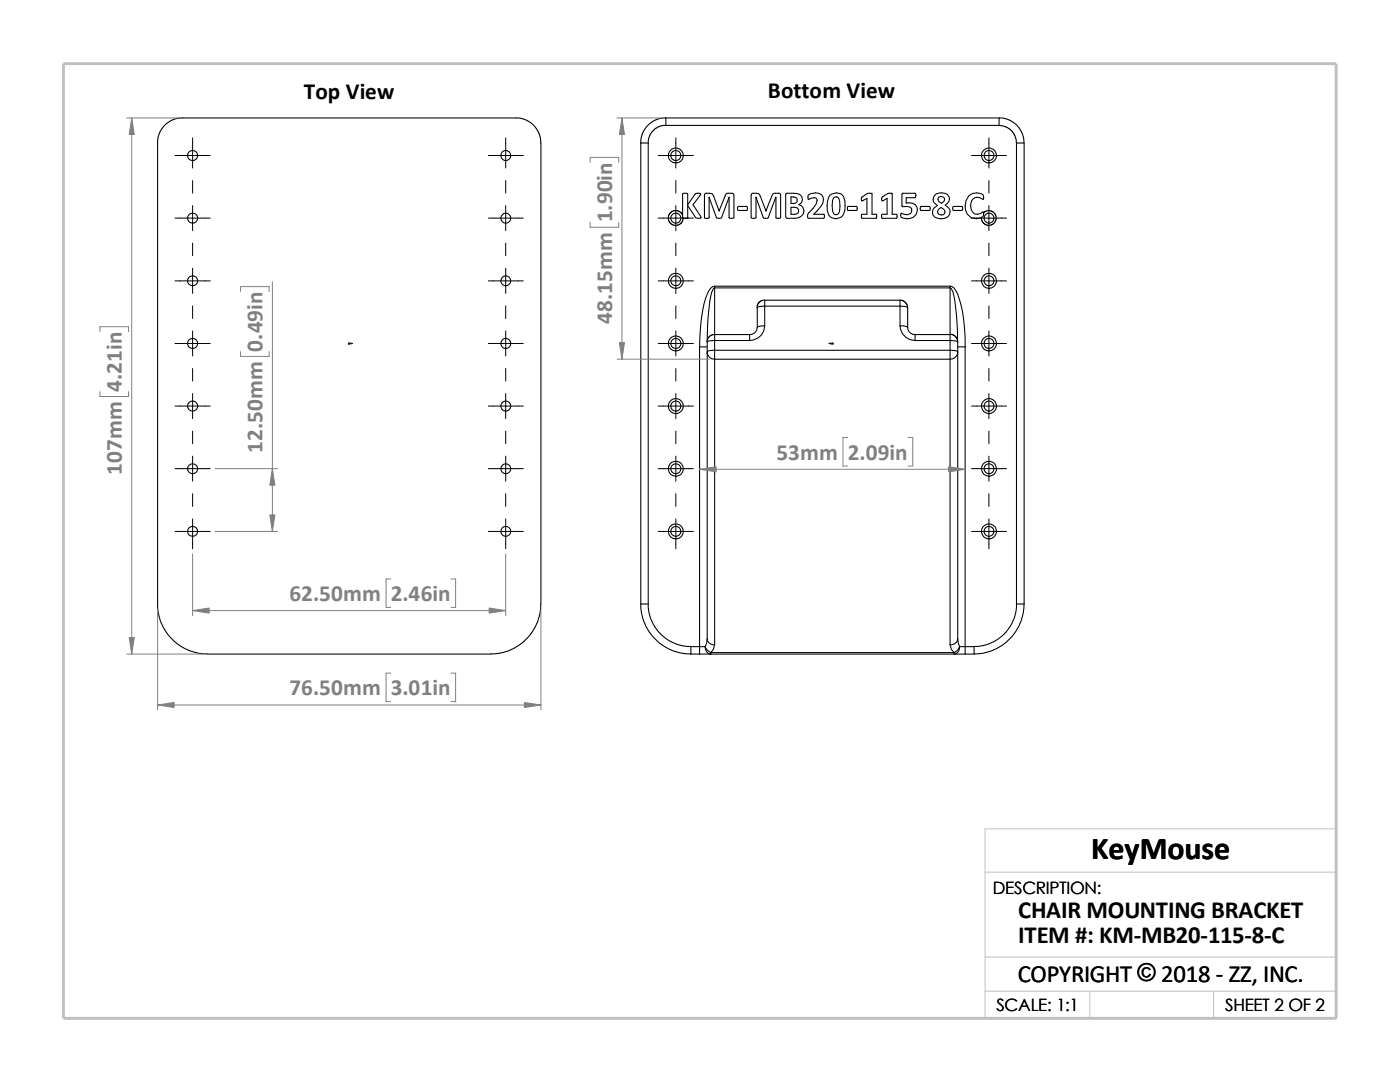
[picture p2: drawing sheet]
<svg xmlns="http://www.w3.org/2000/svg" width="279mm" height="216mm" viewBox="0 0 279 216" stroke-linecap="round" stroke-linejoin="round" font-family="sans-serif">
<path d="M196.6 174h70.1M196.6 197.8h70.1M196.6 191h70.1M217.5 197.8v5.4M242.2 197.8v5.4M26.8 203.2h239.9v-37.8h-70.1v37.8" fill="none" stroke="#c0c0c0" stroke-width=".2"/>
<path d="M12.7 12.7h254v190.5h-254z" fill="none" stroke="#c0c0c0" stroke-width=".59"/>
<g fill="none" stroke="#000" stroke-width=".21">
<path d="M31.5 28.5l.2-1.6 .9-1.7 1.5-1.1 1.7-.6h67.7l1.8 .6 1.4 1.1 1 1.7 .2 1.6v92M31.5 28.5v92.9l.4 2.3 .7 1.5 .9 1.5 1.4 1.4 1.8 1.2 1.6 .7 1.5 .4 1.6 .1M127.9 28.5v92M127.9 28.5h1.5M129.4 28.5v92M132.9 23.5l-.9 .1-1.1 .3-1.1 .7-.7 .6-1 1.7-.2 1.6M132.9 23.5h66.5M132.9 25h-.6l-.9 .3-1.1 .8-.8 1.3-.1 1.1M132.9 23.5v1.5M136.3 38.7a.69 .69 0 0 1 .9 0v2.2l1.5-2.2a.72 .72 0 0 1 1.1 0l-1.5 2.2 1.6 2.6h-1l-1.7-2.5v2.4a.66 .66 0 0 1-.9 .1zM141.5 39.4v4a.62 .62 0 0 1-.9 .1v-4.7l.4-.2a1.14 1.14 0 0 1 1.4 .5l1.1 3M141.5 39.4l1.5 4a.91 .91 0 0 0 1 0l1.5-4"/>
<path d="M141.5 39.4h.1M145.5 39.4v4a.62 .62 0 0 0 1 0v-4.5l-.3-.3h-.8a.57 .57 0 0 0-.7 .6l-1.2 2.9M145.5 39.4h.1M150.9 39.4l1.4 4a.85 .85 0 0 0 1 0l1.5-4 .1 4a.57 .57 0 0 0 .8 .1l.1-4.7-.2-.2h-.9a.62 .62 0 0 0-.7 .6l-1.1 2.9M150.9 39.4v4a.78 .78 0 0 1-1 0v-4.5l.3-.3 1.3 .1 1.4 3.4M150.9 39.4h.1M156.9 38.6h.2a3.3 3.3 0 0 1 2.7 .4 1.13 1.13 0 0 1-.4 1.9 1.36 1.36 0 0 1 1 1.5 1.36 1.36 0 0 1-1.4 1.1l-1.9 .1-.3-.3v-4.4zM157.9 39.3l.9 .1a.65 .65 0 0 1 .3 .8 .65 .65 0 0 1-.7 .4h-.5zM161.4 38.9a2.1 2.1 0 0 1 2.9 .4v.5a4.8 4.8 0 0 1-1.9 3h2a.56 .56 0 0 1 0 .8l-3.2-.1a.98 .98 0 0 1 .2-1l1.5-1.7 .2-.8a.52 .52 0 0 0-.7-.5l-1.1 .3-.1-.7zM165.7 38.9a1.72 1.72 0 0 1 1.8-.4 1.72 1.72 0 0 1 1.1 1.6 3.2 3.2 0 0 1-.9 3.3 1.71 1.71 0 0 1-2.6-1.4 4.2 4.2 0 0 1 .6-3.1zM166.4 39.5a.66 .66 0 0 1 .9 0 4.3 4.3 0 0 1 0 3.1 .66 .66 0 0 1-.9 0 4.3 4.3 0 0 1 0-3.1zM172 39.4l1.1-.8 .9 .1v4.1h.9v.8l-2.9-.1v-.7h1v-3.2l-1 .5z"/>
<path d="M176.1 39.3l1.1-.7h.9v4.2h.8a.56 .56 0 0 1 0 .8h-2.8a.56 .56 0 0 1 0-.8h.9v-3.2l-1 .5-.1-.4zM180 38.6h2.6a.67 .67 0 0 1 0 .9h-1.8v1a1.61 1.61 0 0 1 1.8 .4 1.61 1.61 0 0 1 .3 1.8 2.12 2.12 0 0 1-3.1 .6v-.7l.4 .1a1.11 1.11 0 0 0 1.2 .1 1.11 1.11 0 0 0 .5-1.1 2 2 0 0 0-1.9-.5zM186.5 39a1.97 1.97 0 0 1 2.9 .2 1.35 1.35 0 0 1-.8 1.7l.8 .6a1.4 1.4 0 0 1-.1 1.6 1.4 1.4 0 0 1-1.5 .5 1.36 1.36 0 0 1-1.6-1.7l.2-.4 .7-.5-.7-.5a1.21 1.21 0 0 1 .1-1.5zM187.3 39.4a.8 .8 0 0 1 1.2 .1v.5l-.6 .6-.4-.3a.65 .65 0 0 1-.2-.9zM199.4 23.5v1.5h-66.5M199.4 23.5l.9 .1 1 .3 .8 .4 .9 .8 1 1.5 .3 1v.9M199.4 25.1l1.3 .2 1.1 .7 .7 1 .4 1.5M202.9 28.5v92M202.9 28.5h1.5v92M136.2 42.9l-.6-.7-.4-.2-.8 .1-.5 .2-.4 .5-.1 1.1 .3 .5 .5 .4 1 .2 .8-.6 .4-.9M142.6 57.1v.3M142.6 57.4v9.4"/>
<path d="M142.6 57.4h47M142.6 57.1h47M142.6 57.1a2 2 0 0 0-1.5 1.6 30.8 30.8 0 0 0-1.5 10.5M142.6 57.4a2.17 2.17 0 0 0-.7 1.7 49.1 49.1 0 0 0-.8 9M143.5 42.1h.1M147.3 41.2h1.7a.56 .56 0 0 1 0 .8h-1.7l-.1-.1zM152.6 59.9l-.6 .1-.5 .4-.3 .4-.1 .6M152.6 59.9v1.2M152.6 59.9h27M152.9 42.1h.1M157.9 41.4h1.1a.71 .71 0 0 1 .3 .9 .71 .71 0 0 1-.7 .5h-.7zM169.2 41.2h1.7a.56 .56 0 0 1 0 .8h-1.7z"/>
<path d="M179.6 59.9l.6 .1 .4 .3 .4 .5 .1 .6M179.6 59.9v1.2M183.7 41.2h1.8a.56 .56 0 0 1 0 .8h-1.7l-.2-.4zM187.3 41.8l.5-.4 .5 .3a.63 .63 0 0 1 .3 .8 .63 .63 0 0 1-.7 .4l-.5-.1a.68 .68 0 0 1-.1-1zM189.6 57.4a2.17 2.17 0 0 1 .8 1.7 54.3 54.3 0 0 1 .7 9M189.6 57.1a1.97 1.97 0 0 1 1.5 1.6 29.6 29.6 0 0 1 1.5 10.5M189.6 57.1v.3M189.6 57.4v9.4M190.2 41.2h1.7a.56 .56 0 0 1 0 .8h-1.7l-.1-.4zM196.3 42.5v.6l-.4 .3M196.3 42.5l-.1-.2a1.45 1.45 0 0 1-1.7 .3 1.45 1.45 0 0 1-.8-1.5 1.46 1.46 0 0 1 .8-1.6 1.46 1.46 0 0 1 1.7 .3l.1-.2a.8 .8 0 0 0-.5-.9 2.32 2.32 0 0 0-3.2 2.4 2.21 2.21 0 0 0 .9 2.2 2.21 2.21 0 0 0 2.4 .1M196.3 42.5l.8-.5 1 .2 .6 .7v1.2l-.6 .7-1 .2-.5-.2-.5-.4-.2-1"/>
<path d="M139.6 69.2v59.8M139.6 69.2h1.5M141.1 70.2a1.45 1.45 0 0 0 1.5 1.5M141.1 68.2v2M141.1 70.2v57.3M142.6 66.8l-.7 .1-.4 .3-.3 .5-.1 .5M142.6 66.8v1.1M142.6 69.9v1.8M142.6 69.9a1.71 1.71 0 0 0-1.5 .3M142.6 67.9l-.8 .1-.7 .2M142.6 71.7v57M142.6 66.8h7"/>
<path d="M142.6 67.9v2M142.6 71.7h47M142.6 69.9h47M142.6 67.9h7M149.6 66.8v1.1M151.1 65.4a1.49 1.49 0 0 1-1.5 1.4M152.6 61.1a1.71 1.71 0 0 0-1.5 .3v3.9l.5-.2 1-.1M152.6 65a2.92 2.92 0 0 1-3 2.9M152.6 61.1v3.9M152.6 61.1h27M179.6 61.1a1.92 1.92 0 0 1 1.5 .3M179.6 65a3 3 0 0 0 3 2.9"/>
<path d="M179.6 61.1v3.9M181.1 65.2a1.41 1.41 0 0 0 1.5 1.6M181.1 61.4v3.9l-.6-.2-.9-.1M182.6 66.8h7M182.6 67.9h7M182.6 66.8v1.1M189.6 66.8v1.1M189.6 69.9v1.8M189.6 71.7v57M189.6 67.9v2M189.6 66.7l.6 .1 .4 .3 .4 .5 .1 .6M189.6 69.9a1.92 1.92 0 0 1 1.5 .3"/>
<path d="M189.6 67.9l.9 .1 .6 .2M191.1 69.2h1.5M191.1 68.2v2M191.1 70.2a1.52 1.52 0 0 1-1.5 1.5M191.1 70.2v57.3M192.6 69.2v59.8M107.9 120.5l-.1 1.6-.4 1.6-.6 1.5-1 1.5-1.7 1.7-1.4 .9-1.6 .7-1.6 .4-1.5 .1h-56.6M127.9 120.5h1.5M127.9 120.5l.1 1.8 .6 2 .9 1.8 1.1 1.2 1.7 1.5 1.7 1 2 .5 1.9 .2M129.4 120.5l.1 1.5 .4 1.5 .7 1.5 1.2 1.5 1.6 1.3 1.5 .7 1.5 .4 1.5 .1M137.9 130.5h1.7M139.6 129h-1.7v1.5"/>
<path d="M139.6 130.5h2.3M139.6 129h1.1M139.6 129v1.5M140.7 129a2.14 2.14 0 0 0 1.2 1.2M140.7 129a1.33 1.33 0 0 0 1.2 1.5M141.1 127.5a1.33 1.33 0 0 0 1.5 1.2M141.1 127.5l-.1 .9-.3 .6M141.9 130.5h48.5M141.9 130.2h48.5M141.9 130.2v.3M142.6 128.7l-.2 .9-.5 .6M189.6 128.7l.3 .9 .5 .6"/>
<path d="M190.4 130.5h2.2M190.4 130.2v.3M191.1 127.5l.4 1.5M191.1 127.5a1.4 1.4 0 0 1-1.5 1.2M191.5 129h1.1M191.5 129l-.3 .6-.8 .6M191.5 129a1.35 1.35 0 0 1-1.1 1.5M192.6 129h1.8M192.6 129v1.5M194.4 129v1.5h-1.8M202.9 120.5l-.1 1.5-.4 1.5-.8 1.5-1.2 1.5-1.6 1.3-1.4 .7-1.6 .4-1.4 .1M202.9 120.5h1.5"/>
<path d="M204.4 120.5l-.2 1.8-.6 2-1.3 2.4-1.4 1.4-1.8 1.2-1.6 .7-1.5 .4-1.6 .1"/>
<circle cx="38.4" cy="31" r="1.01"/>
<circle cx="101" cy="31" r="1"/>
<circle cx="134.9" cy="31" r="1.49"/>
<circle cx="134.9" cy="31" r="1.01"/>
<circle cx="197.4" cy="31" r="1.5"/>
<circle cx="197.4" cy="31" r="1"/>
<circle cx="38.4" cy="43.5" r="1"/>
<circle cx="38.4" cy="56" r="1"/>
<circle cx="100.9" cy="43.5" r=".99"/>
<circle cx="101" cy="56" r=".99"/>
<circle cx="134.9" cy="56" r="1"/>
<circle cx="134.9" cy="56" r="1.5"/>
<circle cx="134.9" cy="43.5" r="1"/>
<circle cx="197.4" cy="56" r=".99"/>
<circle cx="197.4" cy="56" r="1.51"/>
<circle cx="197.4" cy="43.5" r=".99"/>
<circle cx="38.4" cy="68.5" r="1"/>
<circle cx="101" cy="68.5" r=".99"/>
<circle cx="134.9" cy="68.5" r="1"/>
<circle cx="134.9" cy="68.5" r="1.5"/>
<circle cx="197.4" cy="68.5" r=".99"/>
<circle cx="197.4" cy="68.5" r="1.51"/>
<circle cx="38.4" cy="93.5" r="1"/>
<circle cx="38.4" cy="81" r="1.01"/>
<circle cx="100.9" cy="93.5" r=".99"/>
<circle cx="101" cy="81" r="1"/>
<circle cx="134.9" cy="81" r="1.01"/>
<circle cx="134.9" cy="81" r="1.5"/>
<circle cx="134.9" cy="93.5" r="1.5"/>
<circle cx="134.9" cy="93.5" r="1"/>
<circle cx="197.4" cy="81" r="1"/>
<circle cx="197.4" cy="81" r="1.51"/>
<circle cx="197.4" cy="93.5" r="1.51"/>
<circle cx="197.4" cy="93.5" r=".99"/>
<circle cx="38.4" cy="106" r="1"/>
<circle cx="101" cy="106" r=".99"/>
<circle cx="134.9" cy="106" r="1"/>
<circle cx="134.9" cy="106" r="1.5"/>
<circle cx="197.4" cy="106" r=".99"/>
<circle cx="197.4" cy="106" r="1.51"/>
</g>
<g fill="#00f" stroke="#00f" stroke-width=".2">
<path d="M70 68.5h.4l-.4 .1z"/>
<path d="M165.4 68.5h.4v.1z"/>
</g>
<path d="M69.6 68.5h.8M69.6 68.4l.2 .3M69.7 68.5h.1M69.7 68.4v.3M69.8 68.4l-.3 .3M165.4 68.5h.9M166 68.4l.3 .3M166.1 68.5h.1M166.1 68.4v.3M166.2 68.4l-.3 .3" fill="none" stroke="#00f" stroke-width=".2"/>
<g fill="none" stroke="#000" stroke-width=".2">
<path d="M34.9 31h7.1M38.4 27.5v6M38.4 36v2.5M97.5 31h6.9M100.9 27.5v6M100.9 36v2.5M131.4 31h7M134.9 27.5v6M134.9 36v2.5M193.9 31h7M197.4 27.5v6M197.4 36v2.5"/>
<path d="M34.9 56h7.1M34.9 43.5h7.1M38.4 41v5M38.4 48.5v2.5M38.4 53.5v5M97.5 56h6.9M97.5 43.5h6.9M100.9 41v5M100.9 48.5v2.5M100.9 53.5v5M131.4 56h7M131.4 43.5h7"/>
<path d="M134.9 41v5M134.9 48.5v2.5M134.9 53.5v5M193.9 56h7M193.9 43.5h7M197.4 41v5M197.4 48.5v2.5M197.4 53.5v5M34.9 68.5h7.1M38.4 61v2.5M38.4 66v5M38.4 73.5v2.5"/>
<path d="M38.4 78.5v5M97.5 68.5h6.9M100.9 61v2.5M100.9 66v5M100.9 73.5v2.5M100.9 78.5v5M131.4 68.5h7M134.9 61v2.5M134.9 66v5M134.9 73.5v2.5M134.9 78.5v5M193.9 68.5h7"/>
<path d="M197.4 61v2.5M197.4 66v5M197.4 73.5v2.5M197.4 78.5v5M34.9 93.5h7.1M34.9 81h7.1M38.4 86v2.5M38.4 91v5M38.4 98.5v2.5M97.5 93.5h6.9M97.5 81h6.9M100.9 86v2.5"/>
<path d="M100.9 91v5M100.9 98.5v2.5M131.4 93.5h7M131.4 81h7M134.9 86v2.5M134.9 91v5M134.9 98.5v2.5M193.9 93.5h7M193.9 81h7M197.4 86v2.5M197.4 91v5M197.4 98.5v2.5"/>
<path d="M34.9 106h7.1M38.4 103.5v6M97.5 106h6.9M100.9 103.5v6M131.4 106h7M134.9 103.5v6M193.9 106h7M197.4 103.5v6"/>
</g>
<g fill="none" stroke="#808080" stroke-width=".2">
<path d="M25.3 23.5h10.1M26.3 23.5v107M117.8 32.4v-1h5.7v1M123.1 23.5h8.8M124.1 23.5v48.2M48 58.2v-1h5.7v1M54.4 56.2v49.8M117.8 44.4v.9h5.7v-.9M19.9 66.2v-1h5.8v1M19.9 78.1v1h5.8v-1M48 70.1v1h5.7v-1M123.1 71.7h18.5"/>
<path d="M42.9 93.5h12.5M139.6 93.6h53M169.2 87.3h-1v5.7h1M181.2 87.3h1v5.7h-1M38.4 110.5v12.4M42.9 106h12.5M78 115.5h-1v5.7h1M90 115.5h.9v5.7h-.9M100.9 110.5v12.4M25.3 130.5h15.1M31.5 121.5v20.1M38.4 121.8h62.5"/>
<path d="M78 134.3h-1v5.7h1M90 134.3h.9v5.7h-.9M107.9 121.5v20.1M31.5 140.7h76.4"/>
</g>
<g fill="#808080" stroke="#808080" stroke-width=".2">
<path d="M38.4 121.8l3.3-.5v1z"/>
<path d="M97.6 121.3l3.3 .5-3.3 .5z"/>
<path d="M25.8 127.2h1l-.5 3.3z"/>
<path d="M26.3 23.5l.5 3.3h-1z"/>
<path d="M104.6 140.2l3.3 .5-3.3 .5z"/>
<path d="M31.5 140.7l3.3-.5v1z"/>
<path d="M54.4 93.5l.5 3.3h-1.1z"/>
<path d="M53.8 102.7h1.1l-.5 3.3z"/>
<path d="M139.6 93.6l3.3-.5v1z"/>
<path d="M189.3 93.1l3.3 .5-3.3 .5z"/>
<path d="M123.6 68.4h1l-.5 3.3z"/>
<path d="M124.1 23.5l.5 3.3h-1z"/>
</g>
<text font-size="6.4" x="217.8" y="171.4">KeyMouse</text>
<g font-size="4.9">
<text x="203.2" y="183.2">CHAIR MOUNTING BRACKET</text>
<text x="203.2" y="188.1">ITEM #: KM-MB20-115-8-C</text>
<text x="203.1" y="195.9">COPYRIGHT © 2018 - ZZ, INC.</text>
<text x="203.1" y="195.9">COPYRIGHT ©</text>
</g>
<g font-size="4.6">
<text x="60.6" y="19.7">Top View</text>
<text x="153.2" y="19.6">Bottom View</text>
</g>
<g font-size="4.6" fill="#808080">
<text x="122.2" y="44.4" transform="rotate(-90 122.2 44.4)">1.90in</text>
<text x="122.2" y="64.6" transform="rotate(-90 122.2 64.6)">48.15mm</text>
<text x="52.4" y="70.1" transform="rotate(-90 52.4 70.1)">0.49in</text>
<text x="24.3" y="78.1" transform="rotate(-90 24.3 78.1)">4.21in</text>
<text x="24.3" y="94.8" transform="rotate(-90 24.3 94.8)">107mm</text>
<text x="52.4" y="90.4" transform="rotate(-90 52.4 90.4)">12.50mm</text>
<text x="154.9" y="91.8">53mm</text>
<text x="169.2" y="91.8">2.09in</text>
<text x="57.7" y="120">62.50mm</text>
<text x="78" y="120">2.46in</text>
<text x="57.7" y="138.8">76.50mm</text>
<text x="78" y="138.8">3.01in</text>
</g>
<g font-size="3.4">
<text x="198.2" y="178.5">DESCRIPTION:</text>
<text x="198.8" y="201.7">SCALE: 1:1</text>
<text x="244.5" y="201.7">SHEET 2 OF 2</text>
</g>
</svg>
